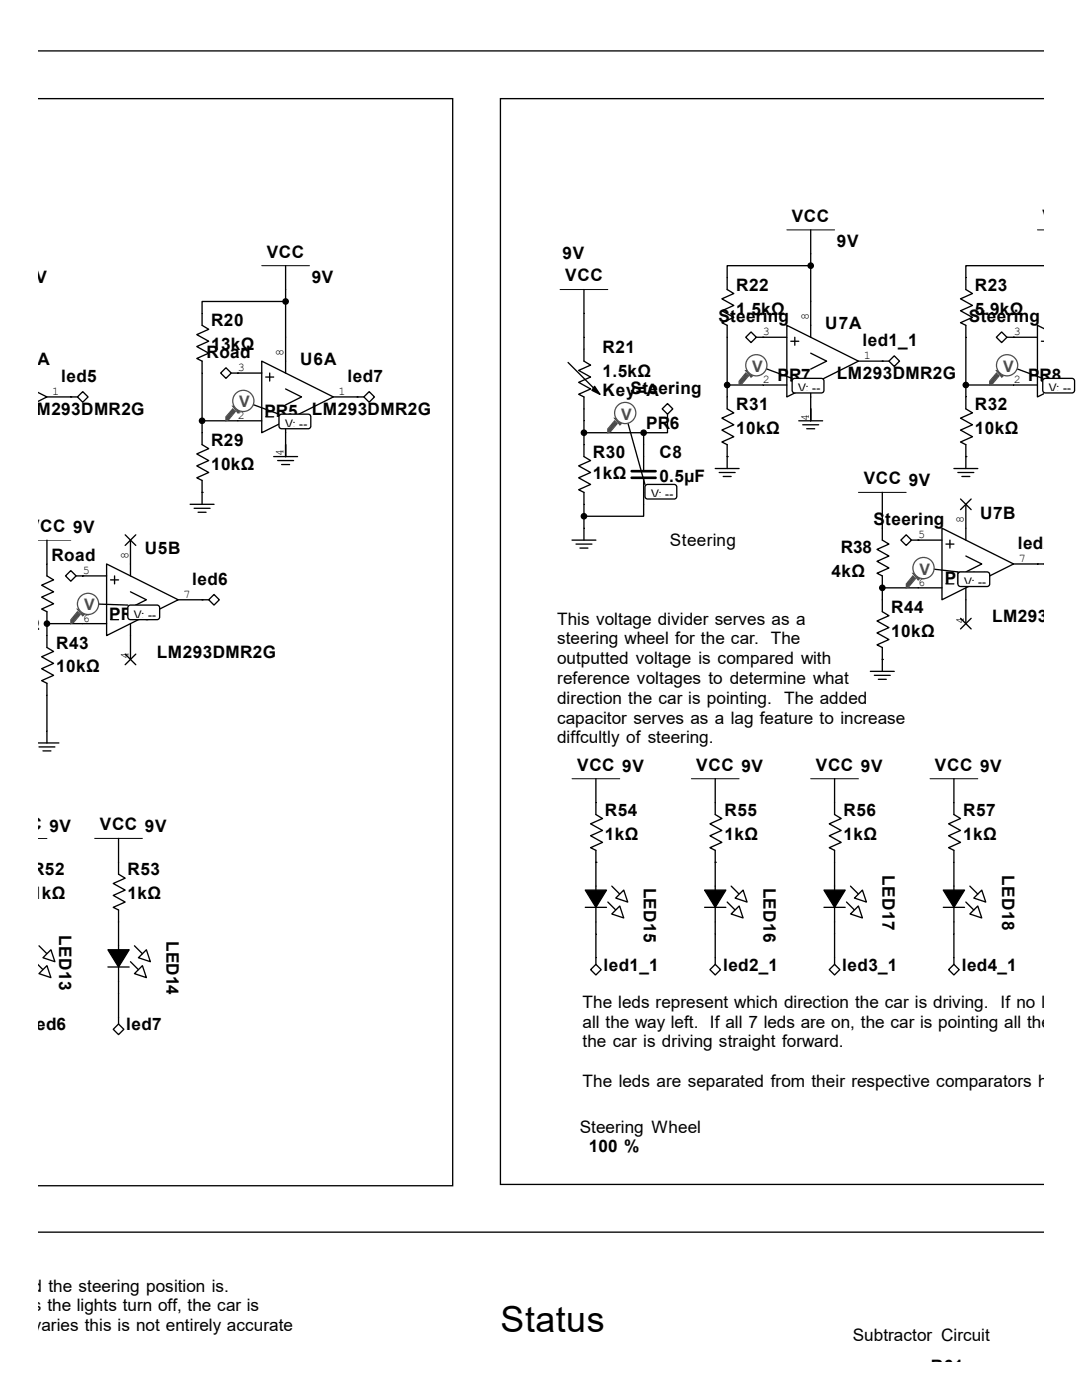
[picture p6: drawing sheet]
<svg xmlns="http://www.w3.org/2000/svg" width="216mm" height="279mm" viewBox="0 0 216 279" stroke-linecap="round" stroke-linejoin="round" font-family="sans-serif">
<g fill="none" stroke="#000" stroke-width=".26">
<path d="M57 53v4.8M7.6 78.3l1.8 .9M9.4 79.2l-1.8 .9M9.4 79.2h6.1M15.5 79.2l1-1 1.1 1-1.1 1.1zM40.3 62.5v2.4l1.3 .8-2.3 1.1 2.3 1.3-2.3 1.1 2.3 1.3-2.3 1 1 .6v2.4M45.1 73.4l1 1.1-1 1-1.1-1zM46.1 74.5h6.1M52.2 72.1l14.3 7.1-14.3 7.2zM53 75.2h1.6M53.8 74.5v1.5M57 77.6l3.2 1.6-3.2 1.6"/>
<path d="M57 67.3v7.2M66.5 79.2h6.1M72.6 79.2l1.1-1 1 1-1 1.1zM40.3 86.4v2.3l1.3 .8-2.3 1.1 2.3 1.3-2.3 1.1 2.3 1.3-2.3 1.1 1 .5v4.7M47.5 84h4.7M53 83.2h1.6M54.6 91.1h4.8M55.4 91.9h3.2M56.2 92.7h1.6M57 84v7.1M9.4 107.8v7.1l1.3 .8-2.4 1.1 2.4 1.3-2.4 1.1 2.4 1.3-2.4 1 1.1 .6v2.4M14.1 113.9l1.1 1-1.1 1.1-1-1.1z"/>
<path d="M15.2 114.9h6.1M21.3 112.6l14.3 7.1-14.3 7.1zM22.1 115.7h1.6M22.9 114.9v1.6M25 106.7l2.1 2.1M26 118.1l3.2 1.6-3.2 1.6M26 107.8v7.1M27.1 106.7l-2.1 2.1M35.6 119.7h6M37.9 100.6h4.8M38.7 101.4h3.2M39.5 102.2h1.6"/>
<path d="M42.7 118.6l1.1 1.1-1.1 1.1-1.1-1.1zM9.4 126.8v2.4l1.3 .8-2.4 1.1 2.4 1.3-2.4 1.1 2.4 1.3-2.4 1 1.1 .6v2.3M16.5 124.5h4.8M22.1 123.7h1.6M25 130.5l2.1 2.2M26 124.5v7.1M27.1 130.5l-2.1 2.2M7.6 148.3h4.1M7.8 149.1h3.2M8.6 149.9h1.6M9.4 145.9v2.4M23.7 167.3v7.2l1.3 .8-2.4 1 2.4 1.3-2.4 1.1 2.4 1.3-2.4 1.1 1.1 .5v2.4"/>
<path d="M7.6 192.5l1 1M7.8 188.8l1.6 1.5M22.6 205.4l1.1-1 1 1-1 1.1zM23.7 203v1.4"/>
</g>
<path d="M52.2 53h9.6M7.6 107.8h6.5M7.6 167.3h1.8M18.9 167.3h9.5" fill="none" stroke="#000" stroke-width=".2"/>
<g fill="#000" stroke="#000" stroke-width=".26">
<circle cx="40.3" cy="84" r=".53"/>
<circle cx="9.4" cy="124.5" r=".53"/>
</g>
<g fill="#fff" stroke="#000" stroke-width=".26">
<path d="M8.6 191.1l1.6-1.6 .8 2.4z"/>
<path d="M7.8 194.3l1.6-1.6 .8 2.4z"/>
</g>
<g fill="#000" stroke="#000" stroke-width=".26">
<path d="M118.6 77.1l1.1 1.6-1.6-.8zM164.4 177.6h4.2l-2.1 3.5zM21.5 189.5h4.3l-2.1 3.5z"/>
<circle cx="57" cy="60.2" r=".53"/>
<circle cx="145.1" cy="76.8" r=".53"/>
<circle cx="116.5" cy="86.4" r=".53"/>
<circle cx="128.4" cy="86.4" r=".53"/>
<circle cx="116.5" cy="103" r=".53"/>
<circle cx="176.1" cy="117.3" r=".53"/>
</g>
<g fill="none" stroke="#000" stroke-width=".26">
<path d="M57 57.8v9.5M116.5 57.8v4.7M145.1 55.4v2.4l1.3 .8-2.4 1 2.4 1.4-2.4 1 2.4 1.3-2.4 1.1 1.1 .5v2.4M161.8 45.9v4.7M192.7 55.4v2.4l1.3 .8-2.3 1 2.3 1.4-2.3 1 2.3 1.3-2.3 1.1 1 .5v2.4M14.1 79.2h.1M40.3 74.5v11.9M47.5 74.5h.1M57 60.2h-16.7v2.3M71.3 79.2h.1M113.3 72.3l6.4 6.4M116.5 67.3v4.8l1.3 .8-2.3 1 2.3 1.3-2.3 1.1 2.3 1.3-2.3 1.1 1 .5v4.8"/>
<path d="M145.1 79.2v2.4l1.3 .8-2.4 1 2.4 1.4-2.4 1 2.4 1.4-2.4 1 1.1 .5v4.8M149.9 66.3l1 1-1 1.1-1.1-1.1zM150.9 67.3h6.1M152.2 76.8h4.8M157 64.9l14.3 7.2-14.3 7.1zM157.8 76h1.6M157.8 68.1h1.6M158.6 67.3v1.6M161.8 70.5l3.1 1.6-3.1 1.6M161.8 60.2v7.1M161.8 76.8v7.2M171.3 72.1h6.1"/>
<path d="M178.4 71l1.1 1.1-1.1 1-1-1zM199.9 66.3l1 1-1 1.1-1.1-1.1zM200.9 67.3h6.1M202.2 76.8h4.8M207.8 76h.5M207.8 68.1h.5M208.3 65.6l-1.3-.7v14.3l1.3-.6M40.3 98.3h.1M40.3 84h7.2M57 88.7v2.4M116.5 88.7v2.4l1.3 .8-2.3 1.1 2.3 1.3-2.3 1.1 2.3 1.3-2.3 1 1 .6v2.3M128.4 88.7v5.1"/>
<path d="M128.4 95.6v5M132.1 81.6l1.1-1.1 1 1.1-1 1.1zM133.2 82.7v1.3M142.7 93.5h4.8M143.5 94.3h3.2M144.3 95.1h1.6M159.4 84h4.7M160.2 84.8h3.2M161 85.6h1.6M176.1 98.3v4.7M190.3 93.5h4.8M191.1 94.3h3.2"/>
<path d="M191.7 99.6l2.1 2.1M191.9 95.1h1.6M192.7 91.1v2.4M193.8 99.6l-2.1 2.1M16.5 114.9h.1M40.3 119.7h.1M114.1 107.8h4.8M114.9 108.6h3.2M115.7 109.4h1.6M116.5 105.4v2.4M176.1 105.4v2.4l1.3 .8-2.4 1 2.4 1.4-2.4 1 2.4 1.3-2.4 1.1 1.1 .5v2.4M176.1 119.7v2.4l1.3 .8-2.4 1 2.4 1.4-2.4 1 2.4 1.3-2.4 1.1 1.1 .5v4.8"/>
<path d="M180.8 106.7l1.1 1.1-1.1 1-1-1zM181.9 107.8h6.1M183.2 117.3h4.8M188 105.4l14.2 7.2-14.2 7.1zM188.8 108.6h1.5M188.8 116.5h1.5M189.5 107.8v1.6M192.7 111l3.2 1.6-3.2 1.5M192.7 100.6v7.2M192.7 117.3v7.2M202.2 112.6h6.1M9.4 138.7v7.2"/>
<path d="M16.5 124.5h-7.1v2.3M173.7 134h4.7M174.5 134.8h3.1M175.3 135.6h1.5M191.7 123.4l2.1 2.1M193.8 123.4l-2.1 2.1M118.9 155.4v4.8M142.7 155.4v4.8M166.5 155.4v7.2l1.4 .8-2.4 1 2.4 1.3-2.4 1.1 2.4 1.3-2.4 1.1 1 .5v2.4M190.3 155.4v7.2l1.4 .8-2.4 1 2.4 1.3-2.4 1.1 2.4 1.3-2.4 1.1 1 .5v2.4M166.5 176.8v7.2M169.7 176.8l1.6 1.6"/>
<path d="M21.5 193h4.3M23.7 184v19M26 191.9l1.6 1.6M26.8 194.3l1.6-1.6 .8 2.4zM26.8 188.8l1.6 1.5M27.6 191.1l1.6-1.6 .8 2.4zM117.8 193.5l1.1-1 1.1 1-1.1 1.1zM118.9 191.1v1.4M141.7 193.5l1-1 1.1 1-1.1 1.1zM142.7 191.1v1.4M164.4 181.1h4.2M165.5 193.5l1-1 1.1 1-1.1 1.1z"/>
<path d="M166.5 191.1v1.4M168.9 180l1.6 1.6M189.3 193.5l1-1 1.1 1-1.1 1.1zM190.3 191.1v1.4"/>
</g>
<path d="M126 94h4.8M126 95.4h4.8" fill="none" stroke="#000" stroke-width=".53"/>
<path d="M111.8 57.8h9.5M157 45.9h9.5M207 45.9h1.3M171.3 98.3h9.5M114.1 155.4h9.6M138 155.4h9.5M161.8 155.4h9.5M185.6 155.4h9.5" fill="none" stroke="#000" stroke-width=".2"/>
<g fill="#fff" stroke="#000" stroke-width=".26">
<path d="M170.5 179.2l1.6-1.6 .8 2.4z"/>
<path d="M169.7 182.4l1.6-1.6 .8 2.4z"/>
</g>
<g fill="none" stroke="#000" stroke-width=".26">
<path d="M192.7 79.2v2.4l1.3 .8-2.3 1 2.3 1.4-2.3 1 2.3 1.4-2.3 1 1 .5v2.4M118.9 160.2v2.4l1.3 .8-2.4 1 2.4 1.3-2.4 1.1 2.4 1.3-2.4 1.1 1.1 .5v2.4M118.9 176.8v7.2M122.1 176.8l1.6 1.6M142.7 160.2v2.4l1.3 .8-2.3 1 2.3 1.3-2.3 1.1 2.3 1.3-2.3 1.1 1 .5v2.4M166.5 172.1v4.7M190.3 172.1v14.3M193.5 176.8l1.6 1.6M194.3 179.2l1.6-1.6 .8 2.4zM116.8 181.1h4.2M121.3 180l1.6 1.6M166.5 184v2.4"/>
<path d="M188.2 181.1h4.3M192.7 180l1.6 1.6M193.5 182.4l1.6-1.6 .8 2.4z"/>
</g>
<g fill="#000" stroke="#000" stroke-width=".26">
<path d="M116.8 177.6h4.2l-2.1 3.5zM188.2 177.6h4.3l-2.2 3.5z"/>
<circle cx="161.8" cy="53" r=".53"/>
<circle cx="192.7" cy="76.8" r=".53"/>
</g>
<g fill="#fff" stroke="#000" stroke-width=".26">
<path d="M124.5 177.6l.8 2.4-2.4-.8z"/>
<path d="M122.1 182.4l1.6-1.6 .8 2.4z"/>
</g>
<path d="M118.9 172.1v4.7M142.7 176.8v7.2M145.9 176.8l1.6 1.6M118.9 184v2.4M140.6 181.1h4.2M145.1 180l1.6 1.6" fill="none" stroke="#000" stroke-width=".26"/>
<path d="M140.6 177.6h4.2l-2.1 3.5z" fill="#000" stroke="#000" stroke-width=".26"/>
<g fill="#fff" stroke="#000" stroke-width=".26">
<path d="M148.3 177.6l.8 2.4-2.4-.8z"/>
<path d="M145.9 182.4l1.6-1.6 .8 2.4z"/>
</g>
<g fill="none" stroke="#000" stroke-width=".26">
<path d="M7.6 10.2h200.7M7.6 19.7h82.7M90.3 19.7h.1M90.3 19.7v216.9h-82.7M208.3 19.7h-108.4v216.7h108.4M161.8 53h-16.7v2.4M161.8 50.6v9.6M208.3 53h-15.6v2.4M116.5 62.5v4.8M145.1 76.8h7.1M145.1 67.3v11.9M152.2 67.3h.1"/>
<path d="M176.1 72.1h.1M192.7 76.8h9.5M192.7 67.3v11.9M202.2 67.3h.1M116.5 84v4.7M116.5 86.4h11.9M128.4 86.4v2.3M133.2 84v2.4h-4.8M145.1 91.1h.1M161.8 81.6v2.4M192.7 91.1h.1M116.5 100.6v4.8"/>
<path d="M128.4 100.6v2.4h-11.9M176.1 103v2.4M183.2 107.8h.1M183.2 117.3h-7.1v2.4M207 112.6h.1M176.1 131.6h.1M118.9 172.1h.1M142.7 172.1h.1M142.7 172.1v4.7M118.9 186.4v4.7M142.7 184v7.1M166.5 186.4v4.7"/>
<path d="M190.3 186.4v4.7M7.6 245.9h200.7"/>
</g>
<path d="M25.8 120.8h5.8l.3 .5-.1 2.1-.5 .3-5.5-.1-.3-.5v-1.8z" fill-rule="evenodd" fill="#fff" stroke="#000" stroke-width=".26"/>
<path d="M17.6 120.5l7.9 .3" fill="none" stroke="#000" stroke-width=".26"/>
<path d="M15.5 122.1l.5 .5-1.3 1.6-.6 .3v-.8z" fill-rule="evenodd" fill="#505050"/>
<path d="M15.5 122.1l.5 .5-1.3 1.6-.6 .3v-.8z" fill="none" stroke="#505050" stroke-width=".25"/>
<path d="M15.5 121.6h.2l1.1 1-.3 .3z" fill-rule="evenodd" fill="#505050"/>
<path d="M15.5 121.6h.2l1.1 1-.3 .3z" fill="none" stroke="#505050" stroke-width=".25"/>
<circle cx="17.6" cy="120.5" r="2.11" fill="#fff"/>
<circle cx="17.6" cy="120.5" r="2.11" fill="none" stroke="#505050" stroke-width=".25"/>
<path d="M55.9 82.7h5.9l.2 .5-.1 2.1-.4 .3-5.6-.1-.2-.5v-1.8z" fill-rule="evenodd" fill="#fff" stroke="#000" stroke-width=".26"/>
<path d="M48.5 80l7.2 2.7" fill="none" stroke="#000" stroke-width=".26"/>
<path d="M46.4 81.6l.5 .5-1.3 1.6-.5 .3v-.8z" fill-rule="evenodd" fill="#505050"/>
<path d="M46.4 81.6l.5 .5-1.3 1.6-.5 .3v-.8z" fill="none" stroke="#505050" stroke-width=".25"/>
<path d="M46.4 81.1h.3l1.1 1-.3 .3z" fill-rule="evenodd" fill="#505050"/>
<path d="M46.4 81.1h.3l1.1 1-.3 .3z" fill="none" stroke="#505050" stroke-width=".25"/>
<circle cx="48.6" cy="80" r="2.12" fill="#fff"/>
<circle cx="48.6" cy="80" r="2.12" fill="none" stroke="#505050" stroke-width=".25"/>
<path d="M158.3 75.6h5.9l.2 .4-.1 2.2-.4 .2-5.6-.1-.2-.4v-1.9z" fill-rule="evenodd" fill="#fff" stroke="#000" stroke-width=".26"/>
<path d="M150.9 72.9l7.2 2.6" fill="none" stroke="#000" stroke-width=".26"/>
<path d="M148.8 74.5l.6 .5-1.4 1.6-.5 .2v-.7z" fill-rule="evenodd" fill="#505050"/>
<path d="M148.8 74.5l.6 .5-1.4 1.6-.5 .2v-.7z" fill="none" stroke="#505050" stroke-width=".25"/>
<path d="M148.8 74h.3l1.1 1-.3 .3z" fill-rule="evenodd" fill="#505050"/>
<path d="M148.8 74h.3l1.1 1-.3 .3z" fill="none" stroke="#505050" stroke-width=".25"/>
<circle cx="150.9" cy="72.9" r="2.11" fill="#fff"/>
<circle cx="150.9" cy="72.9" r="2.11" fill="none" stroke="#505050" stroke-width=".25"/>
<path d="M191.4 114.2h5.8l.3 .5-.1 2.1-.4 .3-5.6-.1-.3-.5v-1.8z" fill-rule="evenodd" fill="#fff" stroke="#000" stroke-width=".26"/>
<path d="M184.3 113.3l6.8 .8" fill="none" stroke="#000" stroke-width=".26"/>
<path d="M182.2 114.9l.5 .6-1.3 1.6-.6 .2v-.8z" fill-rule="evenodd" fill="#505050"/>
<path d="M182.2 114.9l.5 .6-1.3 1.6-.6 .2v-.8z" fill="none" stroke="#505050" stroke-width=".25"/>
<path d="M182.2 114.4h.2l1.1 1.1-.3 .2z" fill-rule="evenodd" fill="#505050"/>
<path d="M182.2 114.4h.2l1.1 1.1-.3 .2z" fill="none" stroke="#505050" stroke-width=".25"/>
<circle cx="184.3" cy="113.4" r="2.12" fill="#fff"/>
<circle cx="184.3" cy="113.4" r="2.12" fill="none" stroke="#505050" stroke-width=".25"/>
<path d="M208.3 75.6h5.9l.2 .4-.1 2.2-.4 .2-5.6-.1-.2-.4v-1.9z" fill-rule="evenodd" fill="#fff" stroke="#000" stroke-width=".26"/>
<path d="M200.9 72.9l7.2 2.6" fill="none" stroke="#000" stroke-width=".26"/>
<path d="M198.8 74.5l.5 .5-1.3 1.6-.5 .2v-.7z" fill-rule="evenodd" fill="#505050"/>
<path d="M198.8 74.5l.5 .5-1.3 1.6-.5 .2v-.7z" fill="none" stroke="#505050" stroke-width=".25"/>
<path d="M198.8 74h.3l1.1 1-.3 .3z" fill-rule="evenodd" fill="#505050"/>
<path d="M198.8 74h.3l1.1 1-.3 .3z" fill="none" stroke="#505050" stroke-width=".25"/>
<circle cx="201" cy="72.9" r="2.12" fill="#fff"/>
<circle cx="201" cy="72.9" r="2.12" fill="none" stroke="#505050" stroke-width=".25"/>
<path d="M129 96.8h5.8l.2 .4v2.1l-.5 .3-5.5-.1-.3-.4v-1.9z" fill-rule="evenodd" fill="#fff" stroke="#000" stroke-width=".26"/>
<path d="M124.7 82.4l4 14.3" fill="none" stroke="#000" stroke-width=".26"/>
<path d="M122.6 84l.5 .5-1.3 1.6-.5 .3v-.8z" fill-rule="evenodd" fill="#505050"/>
<path d="M122.6 84l.5 .5-1.3 1.6-.5 .3v-.8z" fill="none" stroke="#505050" stroke-width=".25"/>
<path d="M122.6 83.5h.3l1.1 1-.3 .3z" fill-rule="evenodd" fill="#505050"/>
<path d="M122.6 83.5h.3l1.1 1-.3 .3z" fill="none" stroke="#505050" stroke-width=".25"/>
<circle cx="124.8" cy="82.4" r="2.12" fill="#fff"/>
<circle cx="124.8" cy="82.4" r="2.12" fill="none" stroke="#505050" stroke-width=".25"/>
<text font-size="7.1" x="99.9" y="265.9">Status</text>
<g font-size="3.4">
<text x="158" y="44.2">VCC</text>
<text x="208" y="44.2">VCC</text>
<text x="53.2" y="51.4">VCC</text>
<text x="112.2" y="51.6">9V</text>
<text x="167" y="49.3">9V</text>
<text x="5.1" y="56.4">9V</text>
<text x="62.2" y="56.4">9V</text>
<text x="112.8" y="56.1">VCC</text>
<text x="146.9" y="58">R22</text>
<text x="194.5" y="58">R23</text>
<text x="42.1" y="65.2">R20</text>
<text x="143.3" y="64.3">Steering</text>
<text x="146.9" y="62.8">1.5kΩ</text>
<text x="164.7" y="65.7">U7A</text>
<text x="193.3" y="64.3">Steering</text>
<text x="194.5" y="62.8">5.9kΩ</text>
<text x="41.2" y="71.5">Road</text>
<text x="42.1" y="69.9">13kΩ</text>
<text x="120.2" y="70.4">R21</text>
<text x="172.1" y="69.1">led1_1</text>
<text x="2.8" y="72.8">U5A</text>
<text x="12.2" y="76.2">led5</text>
<text x="59.9" y="72.8">U6A</text>
<text x="69.3" y="76.2">led7</text>
<text x="120.2" y="75.2">1.5kΩ</text>
<text x="155.2" y="76">PR7</text>
<text x="167" y="75.7">LM293DMR2G</text>
<text x="205.1" y="76">PR8</text>
<text x="5.1" y="82.9">LM293DMR2G</text>
<text x="52.7" y="83.2">PR5</text>
<text x="62.2" y="82.9">LM293DMR2G</text>
<text x="120.2" y="79.1">Key=A</text>
<text x="125.8" y="78.7">Steering</text>
<text x="146.9" y="81.8">R31</text>
<text x="194.5" y="81.8">R32</text>
<text x="42.1" y="88.9">R29</text>
<text x="128.9" y="85.6">PR6</text>
<text x="146.9" y="86.6">10kΩ</text>
<text x="194.5" y="86.6">10kΩ</text>
<text x="42.1" y="93.7">10kΩ</text>
<text x="118.3" y="91.4">R30</text>
<text x="118.3" y="95.6">1kΩ</text>
<text x="131.6" y="91.4">C8</text>
<text x="131.6" y="96.1">0.5µF</text>
<text x="172.3" y="96.6">VCC 9V</text>
<text x="5.6" y="106.2">VCC 9V</text>
<text x="174.3" y="104.8">Steering</text>
<text x="195.6" y="103.5">U7B</text>
<text x="10.2" y="112">Road</text>
<text x="28.9" y="110.7">U5B</text>
<text x="133.7" y="109.1">Steering</text>
<text x="167.8" y="110.4">R38</text>
<text x="203.1" y="109.6">led2_1</text>
<text x="38.4" y="116.8">led6</text>
<text x="165.9" y="115.1">4kΩ</text>
<text x="188.5" y="116.5">PR14</text>
<text x="-.7" y="125.7">10kΩ</text>
<text x="21.8" y="123.7">PR13</text>
<text x="111.2" y="124.7">This voltage divider serves as a</text>
<text x="177.8" y="122.3">R44</text>
<text x="198" y="124.2">LM293DMR</text>
<text x="11.2" y="129.5">R43</text>
<text x="31.3" y="131.3">LM293DMR2G</text>
<text x="111.2" y="128.6">steering wheel for the car.</text>
<text x="153.8" y="128.6">The</text>
<text x="177.8" y="127">10kΩ</text>
<text x="11.2" y="134.2">10kΩ</text>
<text x="111.2" y="132.5">outputted voltage is compared with</text>
<text x="111.2" y="136.5">reference voltages to determine what</text>
<text x="111.2" y="140.5">direction the car is pointing.</text>
<text x="156.5" y="140.5">The added</text>
<text x="111.2" y="144.4">capacitor serves as a lag feature to increase</text>
<text x="111.2" y="148.4">diffcultly of steering.</text>
<text x="115.2" y="153.8">VCC 9V</text>
<text x="138.9" y="153.8">VCC 9V</text>
<text x="162.8" y="153.8">VCC 9V</text>
<text x="186.6" y="153.8">VCC 9V</text>
<text x=".9" y="165.7">VCC 9V</text>
<text x="19.9" y="165.7">VCC 9V</text>
<text x="120.7" y="162.8">R54</text>
<text x="120.7" y="167.6">1kΩ</text>
<text x="144.6" y="162.8">R55</text>
<text x="144.6" y="167.6">1kΩ</text>
<text x="168.3" y="162.8">R56</text>
<text x="168.3" y="167.6">1kΩ</text>
<text x="192.2" y="162.8">R57</text>
<text x="192.2" y="167.6">1kΩ</text>
<text x="6.4" y="174.7">R52</text>
<text x="6.4" y="179.5">1kΩ</text>
<text x="25.4" y="174.7">R53</text>
<text x="25.4" y="179.5">1kΩ</text>
<text x="128.5" y="177.1" transform="rotate(90 128.5 177.1)">LED15</text>
<text x="152.3" y="177.1" transform="rotate(90 152.3 177.1)">LED16</text>
<text x="176.1" y="174.7" transform="rotate(90 176.1 174.7)">LED17</text>
<text x="199.9" y="174.7" transform="rotate(90 199.9 174.7)">LED18</text>
<text x="11.8" y="186.6" transform="rotate(90 11.8 186.6)">LED13</text>
<text x="33.2" y="187.9" transform="rotate(90 33.2 187.9)">LED14</text>
<text x="120.4" y="193.7">led1_1</text>
<text x="144.3" y="193.7">led2_1</text>
<text x="168.1" y="193.7">led3_1</text>
<text x="191.9" y="193.7">led4_1</text>
<text x="116.2" y="201.1">The leds represent which direction the car is driving.</text>
<text x="199.7" y="201.1">If no leds a</text>
<text x="6.1" y="205.7">led6</text>
<text x="25.2" y="205.7">led7</text>
<text x="116.2" y="205.1">all the way left. If all 7 leds are on, the car is pointing all the way</text>
<text x="116.2" y="209">the car is driving straight forward.</text>
<text x="116.2" y="216.9">The leds are separated from their respective comparators here to</text>
<text x="115.7" y="226">Steering Wheel</text>
<text x="117.5" y="230">100 %</text>
<text x="-.5" y="257.8">d and the steering position is.</text>
<text x="-.1" y="261.7">.&quot; As the lights turn off, the car is</text>
<text x="-.3" y="265.6">oad varies this is not entirely accurate</text>
<text x="170.2" y="267.5">Subtractor Circuit</text>
<text x="185.8" y="273.9">R61</text>
</g>
<g font-size="3.2" fill="#505050">
<text x="150.1" y="74.2">V</text>
<text x="200.2" y="74.2">V</text>
<text x="47.8" y="81.3">V</text>
<text x="124" y="83.7">V</text>
<text x="183.5" y="114.7">V</text>
<text x="16.8" y="121.8">V</text>
</g>
<g font-size="2.4">
<text x="161.4" y="63.9" transform="rotate(-90 161.4 63.9)">8</text>
<text x="56.6" y="71" transform="rotate(-90 56.6 71)">8</text>
<text x="152.2" y="66.9">3</text>
<text x="172.3" y="71.7">1</text>
<text x="202.3" y="66.9">3</text>
<text x="47.5" y="74">3</text>
<text x="152.2" y="76.5">2</text>
<text x="202.3" y="76.5">2</text>
<text x="10.4" y="78.8">1</text>
<text x="47.5" y="83.6">2</text>
<text x="67.6" y="78.8">1</text>
<text x="159.3" y="78.2">V: --</text>
<text x="161.4" y="84" transform="rotate(-90 161.4 84)">4</text>
<text x="209.3" y="78.2">V: --</text>
<text x="56.9" y="85.4">V: --</text>
<text x="56.6" y="91.1" transform="rotate(-90 56.6 91.1)">4</text>
<text x="129.9" y="99.4">V: --</text>
<text x="183.2" y="107.4">5</text>
<text x="192.3" y="104.4" transform="rotate(-90 192.3 104.4)">8</text>
<text x="25.7" y="111.5" transform="rotate(-90 25.7 111.5)">8</text>
<text x="203.3" y="112.1">7</text>
<text x="16.5" y="114.6">5</text>
<text x="36.6" y="119.3">7</text>
<text x="183.2" y="116.9">6</text>
<text x="192.4" y="116.9">V: --</text>
<text x="16.5" y="124.1">6</text>
<text x="26.7" y="123.5">V: --</text>
<text x="192.3" y="124.5" transform="rotate(-90 192.3 124.5)">4</text>
<text x="25.7" y="131.6" transform="rotate(-90 25.7 131.6)">4</text>
</g>
</svg>
